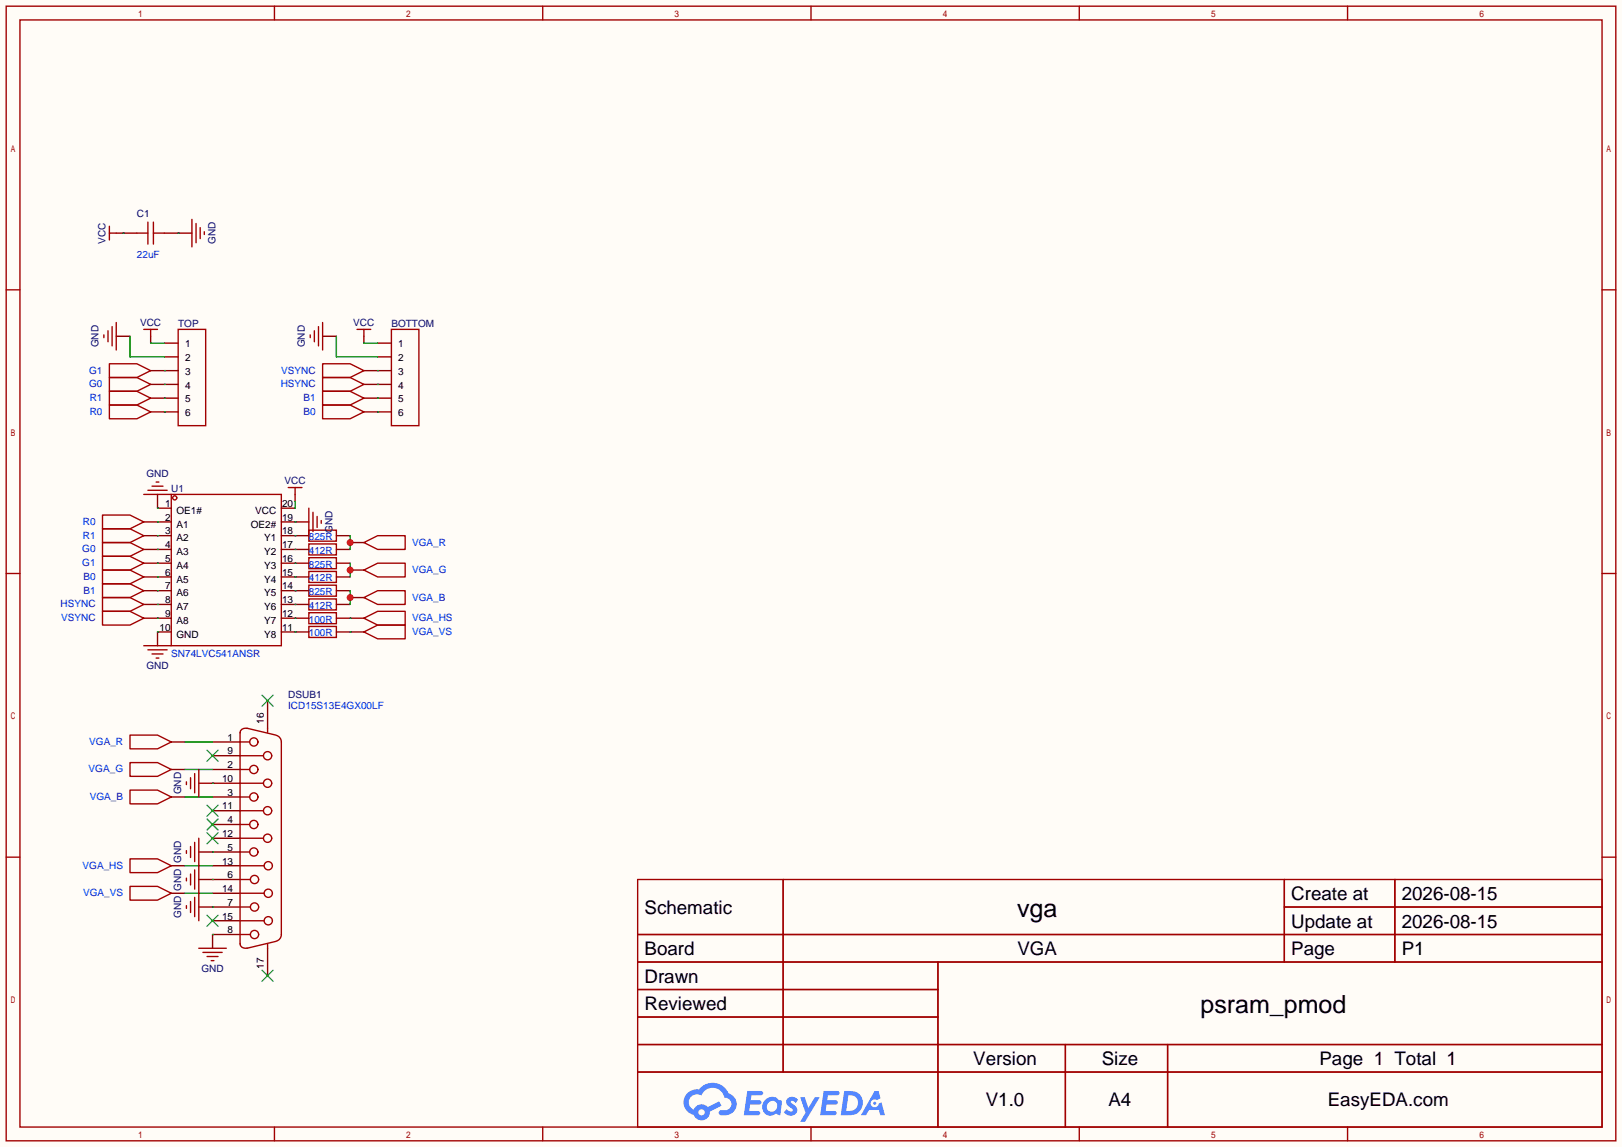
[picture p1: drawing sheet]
<svg xmlns="http://www.w3.org/2000/svg" width="299mm" height="212mm" viewBox="0 0 299 212" stroke-linecap="round" stroke-linejoin="round" font-family="sans-serif">
<path d="M0 0h299.5v211.8h-299.5z" fill="#fffcf7"/>
<g fill="none" stroke="#a10000" stroke-width=".25">
<path d="M1.1 1.1h297.2v209.6h-297.2zM3.7 3.7h292.1v204.5h-292.1zM50.7 1.1v2.6M100.2 1.1v2.6M149.7 1.1v2.6M199.3 1.1v2.6M248.8 1.1v2.6M1.1 53.5h2.6M295.8 53.5h2.5M1.1 105.9h2.6M295.8 105.9h2.5M1.1 158.3h2.6"/>
<path d="M295.8 158.3h2.5M117.7 162.4h178.1v45.8h-178.1zM117.7 172.6h178.1M117.7 177.7h178.1M144.6 162.4v35.6M173.2 177.7v30.5M237.1 162.4v15.3M237.1 167.5h58.7M257.5 162.4v15.3M117.7 182.8h55.5M117.7 192.9h178.1M117.7 187.8h55.5"/>
<path d="M117.7 198h178.1M196.7 192.9v15.3M215.6 192.9v15.3M50.7 208.2v2.5M100.2 208.2v2.5M149.7 208.2v2.5M199.3 208.2v2.5M248.8 208.2v2.5"/>
</g>
<g fill="#5487ff">
<path d="M145.5 202.8a1.3 1.3 0 0 1 1.8 .3l-.4 .6a.54 .54 0 0 0-.9-.2l.1 .2a1.58 1.58 0 0 1 1.1 1.6 1.43 1.43 0 0 1-2.5 .1l.5-.6a.64 .64 0 0 0 .5 .5 .64 .64 0 0 0 .7-.3l-.2-.2a1.6 1.6 0 0 1-1-1.6z"/>
<path d="M147.7 202.7h.9l.7 1.9 1.1-1.9h.9l-2.7 4.5h-.9l1-1.7z"/>
<path d="M138 201.5h1.6a1.31 1.31 0 0 1 1.2 .2 .4 .4 0 0 1-.3 .6h-1.8l-.1 .9h1.6a.4 .4 0 0 1 .4 .4 .4 .4 0 0 1-.4 .4h-1.7l-.2 1.2h.8a1.23 1.23 0 0 1 1.2 .2 .39 .39 0 0 1-.3 .6h-2.7z"/>
<path d="M152.1 201.5h1.6a1.32 1.32 0 0 1 1.3 .2 .39 .39 0 0 1-.4 .6h-1.7l-.2 .9h1.7a.4 .4 0 0 1 .3 .4 .4 .4 0 0 1-.4 .4h-1.7l-.2 1.2h.8a1.23 1.23 0 0 1 1.2 .2 .39 .39 0 0 1-.3 .6h-2.7z"/>
<path d="M161.5 201.5h.7l.4 1.3-.7 .4a.75 .75 0 0 0-1.1 .3 .75 .75 0 0 0 .5 1 .75 .75 0 0 0 .9-.6l.6-.3 .6 2.4h-.9l-.2-1h-1.9l-.5 1h-.9z"/>
<path d="M155.9 201.5l-.7 4.5h1.5a2.27 2.27 0 0 0 2.6-2.3 2.27 2.27 0 0 0-2.7-2.2zM156.6 202.3a1.5 1.5 0 0 1 1.8 1.5 1.5 1.5 0 0 1-1.9 1.4h-.3z"/>
<path d="M141.3 203.1a1.62 1.62 0 0 0-.4 2.1 1.62 1.62 0 0 0 2 .7l.4-.3 .3 .3 .5 .1 .3-2.5-.2-.3h-.4a1.58 1.58 0 0 0-2.5-.1zM141.9 203.6a.99 .99 0 0 1 1.6 .3 .99 .99 0 0 1-.9 1.4 .94 .94 0 0 1-1-.5 .94 .94 0 0 1 .3-1.2z"/>
<path d="M126.9 201.9a2.37 2.37 0 0 0 1.2 4 1.54 1.54 0 0 0 1.7 1 1.54 1.54 0 0 0 1.3-1.6l2.1-1.1-.5-.8-2 1.1a1.57 1.57 0 0 0-2.6 .4 1.5 1.5 0 0 1-.8-2.1 1.5 1.5 0 0 1 2.2-.5 2.23 2.23 0 0 1 2.3-1.4 2.23 2.23 0 0 1 2 1.8 1.16 1.16 0 0 1 1.2 1.1 1.16 1.16 0 0 1-1 1.3h-.7a.47 .47 0 0 0-.6 .3 .47 .47 0 0 0 .4 .6 2.23 2.23 0 0 0 2.3-.7 2.23 2.23 0 0 0 .4-2.3 2.16 2.16 0 0 0-1.3-1.1 3.2 3.2 0 0 0-5.4-.7l-1.2 .1zM129 205.4a.58 .58 0 0 1 1.1 0 .58 .58 0 0 1-1.1 0z"/>
<circle cx="161.5" cy="203.8" r=".28"/>
</g>
<g fill="none" stroke="#a10000" stroke-width=".25">
<path d="M20.2 43.1h1.3M20.2 41.8v2.5M21.5 59.6v5M25.3 43.1h2M27.3 41v4.1M28.3 43.1h2.1M28.3 41v4.1M35.4 40.5v5.1M36.2 41.3v3.5M37 42v2.1M37.7 42.8v.5M59.6 59.6v5"/>
<path d="M19.2 61.8v.6M19.9 61.1v2M20.2 72.3h5.1l2.5 1.2-2.5 1.3h-5.1zM20.2 74.8h5.1l2.5 1.3-2.5 1.2h-5.1zM20.2 67.2h5.1l2.5 1.3-2.5 1.2h-5.1zM20.2 69.7h5.1l2.5 1.3-2.5 1.3h-5.1zM20.7 60.3v3.6M26.5 60.8h2.6M27.8 60.8v1.3M32.9 60.8h5.1v17.8h-5.1zM57.3 61.8v.6M58 61.1v2"/>
<path d="M58.8 60.3v3.6M59.6 74.8h5l2.6 1.3-2.6 1.2h-5zM59.6 72.3h5l2.6 1.2-2.6 1.3h-5zM59.6 67.2h5l2.6 1.3-2.6 1.2h-5zM59.6 69.7h5l2.6 1.3-2.6 1.3h-5zM65.9 60.8h2.6M67.2 60.8v1.3M72.3 60.8h5v17.8h-5zM18.9 95.1h5.1l2.5 1.3-2.5 1.3h-5.1zM18.9 97.7h5.1l2.5 1.2-2.5 1.3h-5.1zM31.6 91.3h20.3v28h-20.3zM53.2 90h2.6"/>
<path d="M54.5 90v1.3M57 97.9h5.1v2h-5.1zM18.9 105.3h5.1l2.5 1.3-2.5 1.2h-5.1zM18.9 107.8h5.1l2.5 1.3-2.5 1.3h-5.1zM18.9 102.7h5.1l2.5 1.3-2.5 1.3h-5.1zM18.9 112.9h5.1l2.5 1.3-2.5 1.2h-5.1zM18.9 110.4h5.1l2.5 1.2-2.5 1.3h-5.1zM18.9 100.2h5.1l2.5 1.3-2.5 1.2h-5.1zM26.5 119.3h5.1M57 110.6h5.1v2h-5.1zM57 108.1h5.1v2h-5.1zM57 105.5h5.1v2.1h-5.1z"/>
<path d="M57 103h5.1v2h-5.1zM57 115.7h5.1v2h-5.1zM57 100.5h5.1v2h-5.1zM57 113.2h5.1v2h-5.1zM67.2 114.2l2.5-1.3h5.1v2.5h-5.1zM67.2 110.4l2.5-1.3h5.1v2.5h-5.1zM67.2 105.3l2.5-1.3h5.1v2.6h-5.1zM67.2 116.7l2.5-1.3h5.1v2.6h-5.1zM67.2 100.2l2.5-1.3h5.1v2.6h-5.1zM24 135.8h5.1l2.5 1.2-2.5 1.3h-5.1zM27.3 120h3.6M28.1 120.8h2"/>
<path d="M28.8 121.5h.5M44.3 135.3v39.1M44.3 139.6h4.3M44.3 137h1.8M45.6 134.5l5.3 1.3M45.6 134.5a1 1 0 0 0-1.3 .9M49.4 134.5v.8M51 135.8a1.27 1.27 0 0 1 .9 1.2v35.6a1.27 1.27 0 0 1-.9 1.2M24 145.9h5.1l2.5 1.3-2.5 1.3h-5.1zM24 158.6h5.1l2.5 1.3-2.5 1.3h-5.1zM24 140.8h5.1l2.5 1.3-2.5 1.3h-5.1zM34.4 144.4v.5"/>
<path d="M34.4 157.1v.5M35.2 143.6v2.1M35.2 156.3v2.1M35.9 142.9v3.5M35.9 155.6v3.5M36.7 142.1v5.1M36.7 154.8v15.3M44.3 154.8h4.3M44.3 149.7h4.3M44.3 157.4h1.8M44.3 144.7h4.3M44.3 152.3h1.8"/>
<path d="M44.3 147.2h1.8M44.3 142.1h1.8M44.4 159.9h4.4M24 163.7h5.1l2.5 1.3-2.5 1.2h-5.1zM34.4 162.2v.5M34.4 167.3v.5M35.2 161.4v2M35.2 166.5v2M35.9 160.7v3.5M35.9 165.7v3.6M36.7 175.1h5.1M37.5 175.9h3.5"/>
<path d="M38.2 176.7h2.1M39 177.4h.5M44.3 174.3a.95 .95 0 0 0 1.3 .8M44.4 170.1h4.4M44.4 165h4.4M44.4 172.6h1.8M44.4 167.5h1.8M44.4 162.4h1.8M49.4 174.4v.7M50.9 173.9l-5.3 1.2"/>
<circle cx="32.3" cy="91.9" r=".38"/>
<circle cx="46.9" cy="137" r=".76"/>
<circle cx="49.4" cy="139.6" r=".76"/>
<circle cx="46.9" cy="142.1" r=".76"/>
<circle cx="46.9" cy="152.3" r=".76"/>
<circle cx="46.9" cy="157.4" r=".76"/>
<circle cx="46.9" cy="147.2" r=".76"/>
<circle cx="49.4" cy="154.8" r=".76"/>
<circle cx="49.4" cy="144.7" r=".76"/>
<circle cx="49.4" cy="149.7" r=".76"/>
<circle cx="49.5" cy="159.9" r=".76"/>
<circle cx="47" cy="167.5" r=".76"/>
<circle cx="47" cy="172.6" r=".76"/>
<circle cx="47" cy="162.4" r=".76"/>
<circle cx="49.5" cy="165" r=".76"/>
<circle cx="49.5" cy="170.1" r=".76"/>
</g>
<g fill="none" stroke="#870000" stroke-width=".25">
<path d="M21.5 43.1h3.8M30.4 43.1h5M21.5 62.1h2.5M27.8 68.5h5.1M27.8 71h5.1M27.8 73.5h5.1M27.8 76.1h5.1M27.8 62.1v1.3M30.4 63.4h2.5M30.4 65.9h2.5M59.6 62.1h2.5M67.2 68.5h5.1"/>
<path d="M67.2 71h5.1M67.2 73.5h5.1M67.2 76.1h5.1M67.2 62.1v1.3M69.7 63.4h2.6M69.7 65.9h2.6M26.5 96.4h5.1M26.5 98.9h5.1M29.1 93.9h2.5M51.9 93.9h2.6M51.9 96.4h2.6M51.9 98.9h5.1"/>
<path d="M54.5 91.3v1.3M62.1 98.9h2.5M26.5 101.5h5.1M26.5 104h5.1M26.5 106.6h5.1M26.5 109.1h5.1M26.5 111.6h5.1M26.5 114.2h5.1M31.6 116.7h-2.5v2.6M51.9 101.5h5.1M51.9 104h5.1M51.9 106.6h5.1"/>
<path d="M51.9 109.1h5.1M51.9 111.6h5.1M51.9 114.2h5.1M51.9 116.7h5.1M62.1 101.5h2.5M62.1 104h2.5M62.1 106.6h2.5M62.1 109.1h2.5M62.1 111.6h2.5M62.1 114.2h5.1M62.1 116.7h5.1M64.6 110.4h2.6"/>
<path d="M64.6 105.3h2.6M64.6 100.2h2.6M31.6 137h2.6M39.2 139.6h5.1M39.2 137h5.1M49.4 129.4v5.1M31.6 159.9h2.6M31.6 147.2h2.6M31.6 142.1h2.6M36.7 144.7h7.6M36.7 157.4h7.6M39.2 159.9h5.1"/>
<path d="M39.2 154.8h5.1M39.2 149.7h5.1M39.2 152.3h5.1M39.2 147.2h5.1M39.2 142.1h5.1M31.6 165h2.6M36.7 167.5h7.6M36.7 162.4h7.6M39.2 170.1h5.1M39.2 165h5.1M44.3 172.6h-5.1v2.5M49.4 175.1v5.1"/>
</g>
<g fill="none" stroke="#008700" stroke-width=".25">
<path d="M22.7 43.1h.1M32.9 43.1h.1M24 62.1v3.8h6.4M27.8 63.4h2.6M30.4 68.5h.1M30.4 71h.1M30.4 73.5h.1M30.4 76.1h.1M62.1 62.1v3.8h7.6M67.2 63.4h2.5M69.7 68.5h.1M69.7 71h.1"/>
<path d="M69.7 73.5h.1M69.7 76.1h.1M29.1 96.4h.1M29.1 98.9h.1M54.5 98.9h.1M54.5 92.6v1.3M64.6 98.9v2.6M29.1 106.6h.1M29.1 109.1h.1M29.1 111.6h.1M29.1 114.2h.1M29.1 101.5h.1"/>
<path d="M29.1 104h.1M29.1 116.7h.1M54.5 114.2h.1M54.5 116.7h.1M54.5 101.5h.1M64.6 114.2h.1M64.6 116.7h.1M34.2 137h5M34.2 142.1h5M34.2 147.2h5M34.2 159.9h5M39.2 144.7h.1"/>
<path d="M39.2 157.4h.1M34.2 165h5M39.2 172.6h.1M39.2 167.5h.1M39.2 162.4h.1"/>
</g>
<g fill="none" stroke="#3c3" stroke-width=".25">
<path d="M38.2 138.6l2.1 2M40.3 138.6l-2.1 2M48.4 128.4l2 2M50.4 128.4l-2 2M38.2 153.8l2.1 2M38.2 148.7l2.1 2M38.2 151.3l2.1 2M40.3 153.8l-2.1 2M40.3 148.7l-2.1 2M40.3 151.3l-2.1 2M38.2 169l2.1 2.1M40.3 169l-2.1 2.1"/>
<path d="M48.4 179.2l2 2M50.4 179.2l-2 2"/>
</g>
<circle cx="64.6" cy="100.2" r=".63" fill="#c00"/>
<path d="M64.6 109.1v2.5" fill="none" stroke="#008700" stroke-width=".25"/>
<circle cx="64.6" cy="110.4" r=".63" fill="#c00"/>
<path d="M64.6 104v2.6" fill="none" stroke="#008700" stroke-width=".25"/>
<circle cx="64.6" cy="105.3" r=".63" fill="#c00"/>
<path d="M29.1 93.9h.1M54.5 96.4h.1M54.5 111.6h.1M54.5 106.6h.1M54.5 104h.1M54.5 109.1h.1" fill="none" stroke="#008700" stroke-width=".25"/>
<path d="M29.1 91.3v2.6M54.5 96.4h2.5" fill="none" stroke="#870000" stroke-width=".25"/>
<path d="M26.5 91.3h5.1M27.3 90.6h3.6M28.1 89.8h2M28.8 89h.5M57 93.9v5M57.8 94.6v3.6M58.5 95.4v2M59.3 96.1v.5" fill="none" stroke="#a10000" stroke-width=".25"/>
<g font-size="4.6">
<text x="187.8" y="169.4">vga</text>
<text x="221.6" y="187.1">psram_pmod</text>
</g>
<g font-size="3.5">
<text x="238.4" y="166.2">Create at</text>
<text x="258.8" y="166.2">2026-08-15</text>
<text x="119" y="168.8">Schematic</text>
<text x="238.4" y="171.3">Update at</text>
<text x="258.8" y="171.3">2026-08-15</text>
<text x="119" y="176.4">Board</text>
<text x="187.8" y="176.4">VGA</text>
<text x="238.4" y="176.4">Page</text>
<text x="258.8" y="176.4">P1</text>
<text x="119" y="181.5">Drawn</text>
<text x="119" y="186.6">Reviewed</text>
<text x="179.7" y="196.7">Version</text>
<text x="203.4" y="196.7">Size</text>
<text x="243.6" y="196.7">Page 1 Total 1</text>
<text x="182" y="204.3">V1.0</text>
<text x="204.7" y="204.3">A4</text>
<text x="245.1" y="204.3">EasyEDA.com</text>
</g>
<g font-size="1.8" fill="#000080">
<text x="25.3" y="40.1">C1</text>
<text x="19.5" y="45" transform="rotate(-90 19.5 45)">VCC</text>
<text x="39.8" y="45.1" transform="rotate(-90 39.8 45.1)">GND</text>
<text x="18.2" y="64.2" transform="rotate(-90 18.2 64.2)">GND</text>
<text x="25.9" y="60.1">VCC</text>
<text x="32.9" y="60.4">TOP</text>
<text x="56.3" y="64.2" transform="rotate(-90 56.3 64.2)">GND</text>
<text x="65.2" y="60.1">VCC</text>
<text x="72.3" y="60.4">BOTTOM</text>
<text x="27" y="88.1">GND</text>
<text x="52.5" y="89.3">VCC</text>
<text x="31.6" y="90.9">U1</text>
<text x="61.4" y="98.4" transform="rotate(-90 61.4 98.4)">GND</text>
<text x="27" y="123.6">GND</text>
<text x="53.2" y="129">DSUB1</text>
<text x="33.4" y="146.7" transform="rotate(-90 33.4 146.7)">GND</text>
<text x="33.4" y="159.4" transform="rotate(-90 33.4 159.4)">GND</text>
<text x="33.4" y="164.5" transform="rotate(-90 33.4 164.5)">GND</text>
<text x="33.4" y="169.6" transform="rotate(-90 33.4 169.6)">GND</text>
<text x="37.2" y="179.5">GND</text>
</g>
<g font-size="1.8" fill="#00f">
<text x="25.3" y="47.7">22uF</text>
<text x="16.5" y="69">G1</text>
<text x="16.5" y="71.5">G0</text>
<text x="51.8" y="71.5">HSYNC</text>
<text x="51.9" y="69">VSYNC</text>
<text x="16.6" y="74.1">R1</text>
<text x="16.6" y="76.6">R0</text>
<text x="56" y="76.6">B0</text>
<text x="56" y="74.1">B1</text>
<text x="15.3" y="96.9">R0</text>
<text x="15.3" y="99.5">R1</text>
<text x="57" y="99.7">825R</text>
<text x="76.1" y="100.8">VGA_R</text>
<text x="15.2" y="104.6">G1</text>
<text x="15.2" y="102">G0</text>
<text x="15.4" y="107.1">B0</text>
<text x="57" y="107.4">412R</text>
<text x="57" y="104.8">825R</text>
<text x="57" y="102.3">412R</text>
<text x="76.1" y="105.8">VGA_G</text>
<text x="11.2" y="112.2">HSYNC</text>
<text x="15.4" y="109.6">B1</text>
<text x="57" y="112.4">412R</text>
<text x="57" y="109.9">825R</text>
<text x="76.1" y="110.9">VGA_B</text>
<text x="11.3" y="114.7">VSYNC</text>
<text x="57" y="117.5">100R</text>
<text x="57" y="115">100R</text>
<text x="76.1" y="114.7">VGA_HS</text>
<text x="76.1" y="117.3">VGA_VS</text>
<text x="31.6" y="121.3">SN74LVC541ANSR</text>
<text x="53.2" y="131">ICD15S13E4GX00LF</text>
<text x="16.5" y="137.6">VGA_R</text>
<text x="16.4" y="142.7">VGA_G</text>
<text x="16.6" y="147.7">VGA_B</text>
<text x="15.2" y="160.4">VGA_HS</text>
<text x="15.3" y="165.5">VGA_VS</text>
</g>
<g font-size="1.8">
<text x="34.2" y="64.2">1</text>
<text x="73.5" y="64.2">1</text>
<text x="34.2" y="66.7">2</text>
<text x="34.2" y="69.2">3</text>
<text x="34.2" y="71.8">4</text>
<text x="73.5" y="66.7">2</text>
<text x="73.5" y="69.2">3</text>
<text x="73.5" y="71.8">4</text>
<text x="34.2" y="74.3">5</text>
<text x="34.2" y="76.9">6</text>
<text x="73.5" y="74.3">5</text>
<text x="73.5" y="76.9">6</text>
<text x="30.5" y="93.6">1</text>
<text x="32.6" y="94.9">OE1#</text>
<text x="47.1" y="94.9">VCC</text>
<text x="52.1" y="93.6">20</text>
<text x="30.5" y="96.2">2</text>
<text x="30.5" y="98.7">3</text>
<text x="30.5" y="101.2">4</text>
<text x="32.6" y="97.4">A1</text>
<text x="32.6" y="100">A2</text>
<text x="46.3" y="97.4">OE2#</text>
<text x="48.7" y="100">Y1</text>
<text x="52.1" y="101.2">17</text>
<text x="52.1" y="98.7">18</text>
<text x="52.1" y="96.2">19</text>
<text x="30.5" y="103.8">5</text>
<text x="30.5" y="106.3">6</text>
<text x="32.6" y="102.5">A3</text>
<text x="32.6" y="105.1">A4</text>
<text x="32.6" y="107.6">A5</text>
<text x="48.7" y="107.6">Y4</text>
<text x="48.7" y="105.1">Y3</text>
<text x="48.7" y="102.5">Y2</text>
<text x="52.1" y="106.3">15</text>
<text x="52.1" y="103.8">16</text>
<text x="30.5" y="108.9">7</text>
<text x="30.5" y="111.4">8</text>
<text x="30.5" y="113.9">9</text>
<text x="32.6" y="110.1">A6</text>
<text x="32.6" y="112.7">A7</text>
<text x="48.7" y="112.7">Y6</text>
<text x="48.7" y="110.1">Y5</text>
<text x="52.1" y="113.9">12</text>
<text x="52.1" y="111.4">13</text>
<text x="52.1" y="108.9">14</text>
<text x="29.4" y="116.5">10</text>
<text x="32.6" y="115.2">A8</text>
<text x="32.6" y="117.8">GND</text>
<text x="48.7" y="117.8">Y8</text>
<text x="48.7" y="115.2">Y7</text>
<text x="52.1" y="116.5">11</text>
<text x="42" y="136.8">1</text>
<text x="48.7" y="133.7" transform="rotate(-90 48.7 133.7)">16</text>
<text x="42" y="139.3">9</text>
<text x="42" y="141.9">2</text>
<text x="41" y="149.5">11</text>
<text x="41" y="144.4">10</text>
<text x="42" y="147">3</text>
<text x="41" y="154.6">12</text>
<text x="42" y="152">4</text>
<text x="41" y="159.7">13</text>
<text x="42" y="157.1">5</text>
<text x="41" y="164.7">14</text>
<text x="42" y="167.3">7</text>
<text x="42" y="162.2">6</text>
<text x="41" y="169.8">15</text>
<text x="42" y="172.4">8</text>
<text x="48.7" y="178.9" transform="rotate(-90 48.7 178.9)">17</text>
</g>
</svg>
